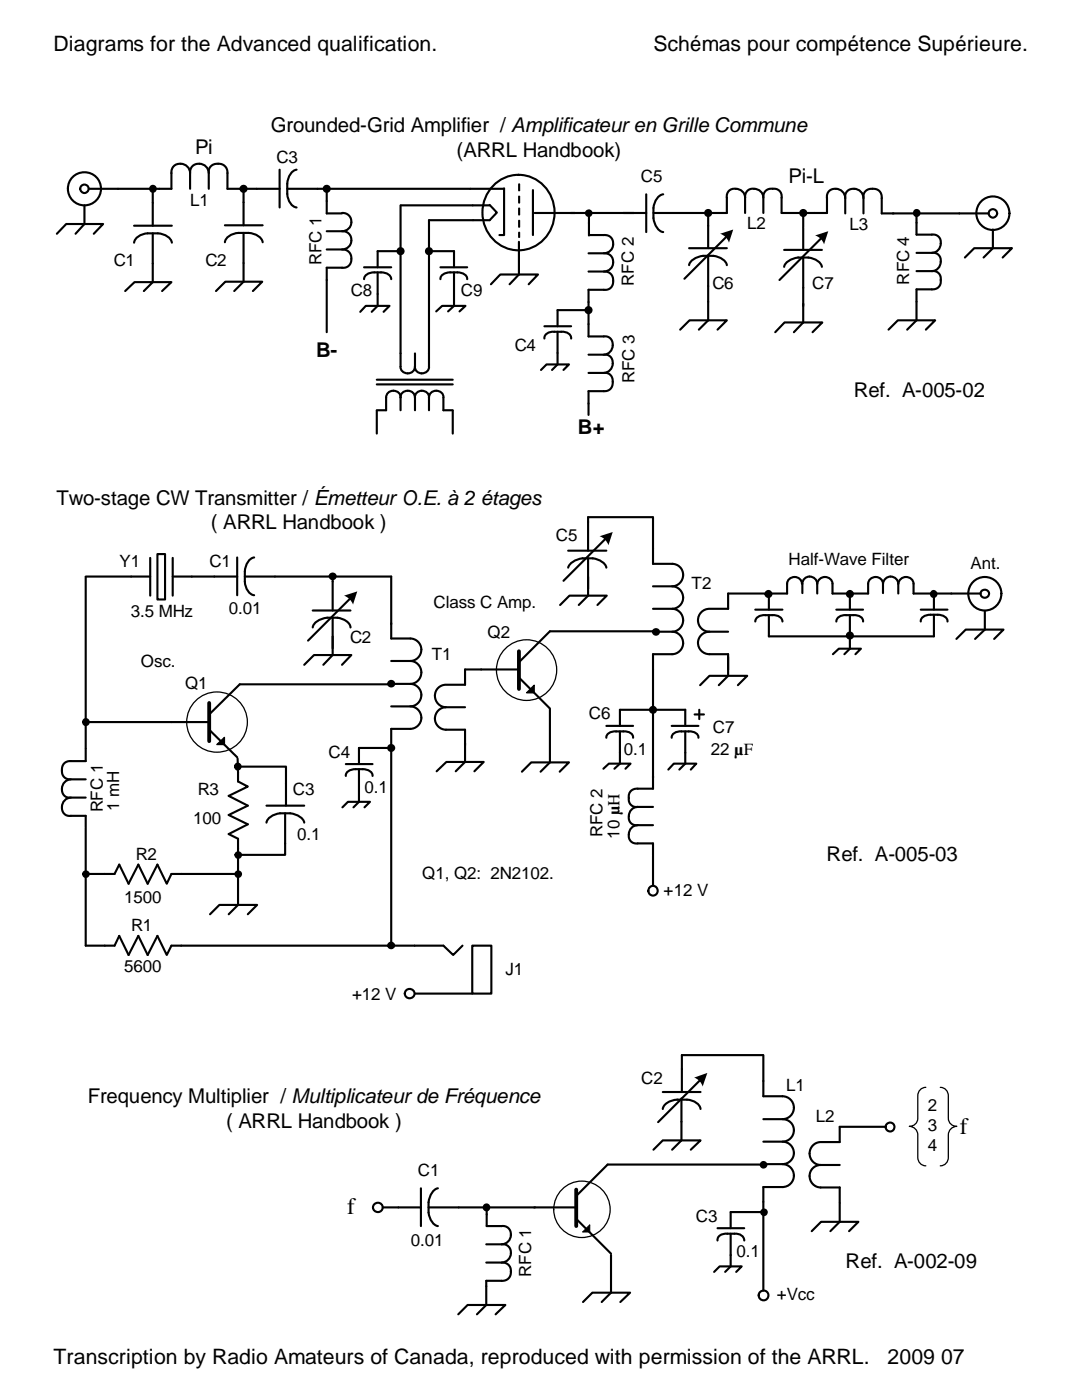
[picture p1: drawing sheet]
<svg xmlns="http://www.w3.org/2000/svg" width="216mm" height="279mm" viewBox="0 0 216 279" stroke-linecap="round" stroke-linejoin="round" font-family="sans-serif">
<path d="M80 41h14.3" fill="none" stroke="#000" stroke-width=".42"/>
<circle cx="16.9" cy="37.7" r="3.3" fill="#fff"/>
<circle cx="16.9" cy="37.7" r="3.3" fill="none" stroke="#000" stroke-width=".42"/>
<circle cx="16.8" cy="37.7" r=".84" fill="#fff"/>
<g fill="none" stroke="#000" stroke-width=".42">
<path d="M17.7 37.7h5.8"/>
<circle cx="16.8" cy="37.7" r=".84"/>
</g>
<circle cx="198.1" cy="42.6" r="3.3" fill="#fff"/>
<circle cx="198.1" cy="42.6" r="3.3" fill="none" stroke="#000" stroke-width=".42"/>
<circle cx="198.1" cy="42.6" r=".84" fill="#fff"/>
<g fill="none" stroke="#000" stroke-width=".42">
<path d="M23.5 37.7h8.2M30.5 37.7v7.3M47.8 37.7h8M48.6 37.7v7.3M55.8 33.9v7.5M57.3 37.7h36.5M59.2 33.9a2.82 2.82 0 0 0-1.9 2.8 4.9 4.9 0 0 0 1 4.3l.9 .4M65.2 37.7v4.9h3M128.9 38.8v7.5M132.3 38.8a2.85 2.85 0 0 0-1.9 2.7 5.1 5.1 0 0 0 1.1 4.4l.8 .4M148.7 39.5a1.63 1.63 0 0 1 2.2-1.8 1.78 1.78 0 0 1 1.4 1.8v3M152.3 39.5a1.57 1.57 0 0 1 1.9-1.8 1.51 1.51 0 0 1 1.8 1.8v3h6.6"/>
<path d="M11.3 46.7l1.9-2h7.4l-1.9 2M16.8 41v3.7l-1.7 2M25 58.1l1.8-1.8h7.4l-1.9 1.8M26.8 48.4a2.7 2.7 0 0 1 2.7-1.8 5.1 5.1 0 0 1 4.3 1l.5 .8M26.8 45h7.5M30.5 46.6v9.7l-1.8 1.8M43.1 58.1l1.9-1.9h7.3l-1.8 1.9M44.9 48.3a2.69 2.69 0 0 1 2.7-1.8 5.1 5.1 0 0 1 4.4 1l.4 .8M44.9 45h7.5M48.6 46.5v9.7l-1.9 1.9M68.2 42.5a1.82 1.82 0 0 1 1.9 1.8 1.82 1.82 0 0 1-1.9 1.8h-3M68.2 46.1a1.82 1.82 0 0 1 1.9 1.9 1.82 1.82 0 0 1-1.9 1.8h-3"/>
<path d="M68.2 49.8a1.85 1.85 0 0 1 1.9 1.6 1.85 1.85 0 0 1-1.3 2h-3.6v12.9M72.6 55.7a1.75 1.75 0 0 1 2.1-1.3 3.7 3.7 0 0 1 3.1 .6l.3 .7M72.6 53.3h5.5M75.4 54.4v6.6l-1.2 1.2M79.9 50.1h-4.5v3.2M79.9 41v29.5M85.6 50.1h5v3.2M87.9 55.7a1.66 1.66 0 0 1 1.9-1.3 3.7 3.7 0 0 1 3.2 .6l.2 .7M87.9 53.3h5.3M90.6 54.4v6.6l-1.2 1.1M94.4 43.9h-8.8v26.6M98 56.7l1.8-1.9h7.6l-1.9 1.9"/>
<path d="M103.5 50.9v3.9l-1.8 1.9M113.9 42.5h15M117.5 42.5v2M130.4 42.5h14.6v-3a1.6 1.6 0 0 1 2.3-1.8 1.78 1.78 0 0 1 1.4 1.8v3M137.5 52.9a3 3 0 0 1 2.8-1.8 5 5 0 0 1 4.3 1l.4 .8M137.5 49.5h7.5M141.3 42.5v7M141.3 51.1v6M145 47.2l-8.4 8.4M156.5 53.3a3 3 0 0 1 2.8-1.9 5 5 0 0 1 4.3 1l.4 .9M156.5 49.9h7.5M160.3 42.5v2.7"/>
<path d="M160.3 45.4v4.5M160.3 51.4v6M164 47.4l-8.5 8.5M191.4 42.6h5.9M192.5 51.4l1.9-1.9h7.5l-1.8 1.9M198.1 45.8v3.7l-1.8 1.9M71.9 62.2l1.1-1.2h4.7l-1.2 1.2M87 62.1l1.2-1.1h4.7l-1.2 1.1M107.9 73.8l1.2-1.1h4.4l-1.1 1.1M108.6 67.6a1.56 1.56 0 0 1 2-1.4 3.6 3.6 0 0 1 3.1 .6l.3 .8M108.6 65.1h5.4M111.3 66.2v6.5l-1.1 1.1"/>
<path d="M117.4 60.3v6.8M117.4 61.9h-6.1v3.2M135.7 65.8l1.9-1.9h7.4l-1.8 1.9M141.3 60.2v3.7l-1.9 1.9M154.7 66.3l1.8-1.9h7.6l-2 1.9M160.3 60.6v3.8l-1.9 1.9M177.3 65.8l1.9-1.9h7.4l-1.9 1.9M182.9 60.2v3.7l-1.9 1.9M75.2 82v4.5M90.3 82v4.5M117.4 80.5v2.3M152.3 215.7v3.1h3.8a2.29 2.29 0 0 1 2.3 2.3 2.29 2.29 0 0 1-2.3 2.3h-3.8"/>
<path d="M84 237.2v7.5M87.4 237.2a3 3 0 0 0-1.9 2.7 5 5 0 0 0 1.1 4.4l.8 .4M130.4 229.5l1.8-1.9h7.6l-2 1.9M136 223.9v3.7l-1.9 1.9M156.1 223.4a2.24 2.24 0 0 1 2.3 2.2 2.24 2.24 0 0 1-2.3 2.2h-3.8M156.1 227.8a2.24 2.24 0 0 1 2.3 2.3 2.24 2.24 0 0 1-2.3 2.2h-3.8M156.1 232.3a2.29 2.29 0 0 1 2.3 2.3 2.29 2.29 0 0 1-2.3 2.3h-3.8v3M167.6 232.5h-3.9a2.24 2.24 0 0 0-2.2 2.2 2.24 2.24 0 0 0 2.2 2.3h3.9v3M167.6 224.9v3h-3.9a2.29 2.29 0 0 0-2.2 2.3 2.29 2.29 0 0 0 2.2 2.3M79.5 241h4.5M85.5 241h6M97 256.7v3.7l-1.8 1.9"/>
<path d="M116.3 259.8l1.9-1.8h7.5l-1.9 1.8M121.9 254.3v3.7l-1.8 1.8M142.5 253.8l1.1-1.1h4.4l-1.1 1.1M143.2 247.6a1.52 1.52 0 0 1 1.9-1.4 4.2 4.2 0 0 1 2.8 .3l.5 .7 .1 .4M143.2 245.1h5.3M145.8 241.9v3.2M145.8 246.2v6.5l-1.1 1.1M162 245.7l1.8-1.9h7.5l-1.9 1.9M167.6 240.1v3.7l-1.9 1.9M91.4 262.3l1.9-1.9h7.5l-1.9 1.9"/>
<circle cx="30.5" cy="37.7" r=".57"/>
<circle cx="48.6" cy="37.7" r=".6"/>
<circle cx="65.2" cy="37.7" r=".6"/>
<circle cx="79.9" cy="50.1" r=".6"/>
<circle cx="85.6" cy="50.1" r=".6"/>
<circle cx="117.5" cy="42.5" r=".55"/>
<circle cx="141.3" cy="42.5" r=".6"/>
<circle cx="160.3" cy="42.5" r=".6"/>
<circle cx="182.9" cy="42.5" r=".57"/>
<circle cx="198.1" cy="42.6" r=".84"/>
<circle cx="117.4" cy="61.9" r=".6"/>
<circle cx="152.4" cy="232.5" r=".55"/>
<circle cx="97.1" cy="241" r=".58"/>
<circle cx="152.4" cy="241.9" r=".55"/>
</g>
<g fill="#000">
<path d="M143.7 46.7l2.6-.9-.8 2.6a2.67 2.67 0 0 0-1.8-1.7z" fill-rule="evenodd"/>
<path d="M162.6 47l2.7-.9-.9 2.7a2.67 2.67 0 0 0-1.8-1.8z" fill-rule="evenodd"/>
<circle cx="30.5" cy="37.7" r=".57"/>
<circle cx="48.6" cy="37.7" r=".6"/>
<circle cx="65.2" cy="37.7" r=".6"/>
<circle cx="79.9" cy="50.1" r=".6"/>
<circle cx="85.6" cy="50.1" r=".6"/>
<circle cx="117.5" cy="42.5" r=".55"/>
<circle cx="141.3" cy="42.5" r=".6"/>
<circle cx="160.3" cy="42.5" r=".6"/>
<circle cx="182.9" cy="42.5" r=".57"/>
<circle cx="117.4" cy="61.9" r=".6"/>
<circle cx="152.4" cy="232.5" r=".55"/>
<circle cx="97.1" cy="241" r=".58"/>
<circle cx="152.4" cy="241.9" r=".55"/>
</g>
<circle cx="75.4" cy="241" r=".96" fill="#fff"/>
<circle cx="75.4" cy="241" r=".96" fill="none" stroke="#000" stroke-width=".42"/>
<circle cx="152.4" cy="258.5" r=".98" fill="#fff"/>
<circle cx="152.4" cy="258.5" r=".98" fill="none" stroke="#000" stroke-width=".42"/>
<circle cx="177.6" cy="224.9" r=".9" fill="#fff"/>
<g fill="none" stroke="#000" stroke-width=".42">
<path d="M152.2 210.6h-16.1v2.8M121.2 232.4l-6.2 6.3M152.3 239.9v17.7M167.6 224.9h9.1M76.4 241h3.1M91.5 241h23.5M115 243.3l6.9 6.9M121.9 250.4v3.9M145.8 241.9h6.7"/>
<circle cx="177.6" cy="224.9" r=".9"/>
</g>
<path d="M116.2 245.9l1.5-1.5v1.5z" fill="#000"/>
<path d="M116.2 245.9l1.5-1.5v1.5z" fill="none" stroke="#000" stroke-width=".2"/>
<circle cx="116.1" cy="241.3" r="5.6" fill="none" stroke="#000" stroke-width=".25"/>
<path d="M115 237.4v7.3" fill="none" stroke="#000" stroke-width=".76"/>
<path d="M94.2 188.7h3.8v9.6h-3.8z" fill="#fff"/>
<g fill="none" stroke="#000" stroke-width=".42">
<path d="M117.3 115.2v3.7l-1.8 1.8M117.3 103.2h13M130.3 103.3v9.2h3.8a2.24 2.24 0 0 1 2.2 2.3 2.24 2.24 0 0 1-2.2 2.2h-3.8M134.1 117a2.24 2.24 0 0 1 2.2 2.3 2.24 2.24 0 0 1-2.2 2.2h-3.8M145.3 118.5v3h-3.7a2.29 2.29 0 0 0-2.3 2.3 2.29 2.29 0 0 0 2.3 2.3M111.8 120.7l1.8-1.8h7.5l-1.9 1.8M134.1 121.5a2.29 2.29 0 0 1 2.2 2.3 2.29 2.29 0 0 1-2.2 2.3h-3.8M134.1 126.1a2.24 2.24 0 0 1 2.2 2.2 2.24 2.24 0 0 1-2.2 2.3h-3.8v3M139.7 136.7l1.9-1.8h7.5l-1.9 1.8M145.3 126.1h-3.7a2.24 2.24 0 0 0-2.3 2.2 2.24 2.24 0 0 0 2.3 2.3h3.7v4.3l-1.9 1.8M82.7 188.7h5.8l1.9 1.9 1.9-1.9M82.7 198.3h11.5"/>
<path d="M94.2 188.7h3.8v9.6h-3.8z"/>
<circle cx="130.9" cy="126.1" r=".57"/>
<circle cx="78" cy="188.7" r=".58"/>
</g>
<g fill="#000">
<circle cx="130.9" cy="126.1" r=".57"/>
<circle cx="78" cy="188.7" r=".58"/>
</g>
<circle cx="196.5" cy="118.5" r="3.3" fill="#fff"/>
<circle cx="196.5" cy="118.5" r="3.3" fill="none" stroke="#000" stroke-width=".42"/>
<circle cx="196.5" cy="118.5" r=".84" fill="#fff"/>
<g fill="none" stroke="#000" stroke-width=".42">
<path d="M113.4 113.3a3.3 3.3 0 0 1 2.8-1.9 4.4 4.4 0 0 1 4.7 1.5l.1 .4M113.4 109.9h7.6M117.3 103.2v6.7M117.3 111.4v6M120.9 107.4l-8.5 8.5M189.8 118.5h5.9M130.3 133.6v23.8h-3a1.57 1.57 0 0 0-1.8 1.9 1.51 1.51 0 0 0 1.8 1.7M190.8 127.5l1.9-1.9h7.5l-1.8 1.9M196.5 121.9v3.7l-1.9 1.9M133.3 153.6l1.2-1.2h4.4l-1.1 1.2M134 147.2a1.56 1.56 0 0 1 2-1.2 3.8 3.8 0 0 1 3.1 .6l.3 .6M134 144.9h5.4"/>
<path d="M136.7 141.7v3.2M136.7 146v6.4l-1.1 1.2M138.6 142.6h1.9M139.5 141.7v1.8M130.3 164.7h-3a1.93 1.93 0 0 0-1.8 1.4 1.93 1.93 0 0 0 .8 2.1l.4 .1h3.6v2.5M130.3 161h-3a1.93 1.93 0 0 0-1.8 1.4 1.93 1.93 0 0 0 .8 2.1l1 .2"/>
<circle cx="196.5" cy="118.5" r=".84"/>
</g>
<path d="M119.6 107l2.7-.8-.9 2.6a2.9 2.9 0 0 0-1.8-1.8z" fill-rule="evenodd" fill="#000"/>
<circle cx="81.7" cy="198.3" r=".95" fill="#fff"/>
<g fill="none" stroke="#000" stroke-width=".42">
<path d="M17.1 115.2v34.2M42.8 115.1h4.5M47.3 111.3v7.5M48.9 115.1h6M50.7 111.3a2.81 2.81 0 0 0-1.8 2.7 4.9 4.9 0 0 0 .9 4.4l.9 .4M66.4 115v6.8M69.9 119.4l-8.4 8.5M78.1 115.1v12.3h3.8a2.24 2.24 0 0 1 2.2 2.3 2.24 2.24 0 0 1-2.2 2.2h-3.8M47.8 136.6h30M60.7 132.7l2-2h7.4l-1.9 2M62.4 125.2a3 3 0 0 1 2.9-1.9 4.8 4.8 0 0 1 4.3 1l.3 .9M62.4 121.8h7.5"/>
<path d="M66.4 123.3v7.4l-1.9 2M81.9 131.9a2.29 2.29 0 0 1 2.2 2.3 2.29 2.29 0 0 1-2.2 2.3h-3.8M81.9 136.5a2.24 2.24 0 0 1 2.2 2.2 2.24 2.24 0 0 1-2.2 2.3h-3.8M109.7 126h20.8M17.1 144.1h17.1M47.4 151.4l.1 4.6 1.9 1-3.8 1.8 3.8 2-3.8 1.8 3.8 1.9-3.8 2 1.9 .9v1.9M47.5 153h9.6v7.8M81.9 141a2.24 2.24 0 0 1 2.2 2.2 2.24 2.24 0 0 1-2.2 2.3h-3.8v3M87.1 153.9l2-1.8h7.4l-1.8 1.8M92.8 148.3v3.8l-1.9 1.8M17.1 165.2v23.5h5.8l.9-1.9 1.9 3.8 1.9-3.8 1.9 3.8 1.9-3.8 1.9 3.8 .9-1.9h2M17.1 174.4h5.8l.9-1.8 1.9 3.8 1.9-3.8 1.9 3.8 1.9-3.8 1.9 3.8 .9-2h2"/>
<path d="M47.5 176.8v3.8l-1.9 1.9M53.2 164.2a2.9 2.9 0 0 1 2.7-1.9 4.5 4.5 0 0 1 4.7 1.5l.1 .4M53.2 160.8h7.5M56.9 162.3v8.3h-9.4M41.9 182.5l1.9-1.9h7.5l-1.9 1.9"/>
<circle cx="66.4" cy="115" r=".57"/>
<circle cx="78.1" cy="136.5" r=".58"/>
<circle cx="17.2" cy="144.1" r=".57"/>
<circle cx="47.5" cy="153" r=".56"/>
<circle cx="17.1" cy="174.5" r=".54"/>
<circle cx="47.5" cy="170.6" r=".54"/>
<circle cx="81.7" cy="198.3" r=".95"/>
</g>
<g fill="#000">
<path d="M68.7 118.9l2.6-.9-.9 2.7a3.1 3.1 0 0 0-1.7-1.8z" fill-rule="evenodd"/>
<circle cx="66.4" cy="115" r=".57"/>
<circle cx="78.1" cy="136.5" r=".58"/>
<circle cx="17.2" cy="144.1" r=".57"/>
<circle cx="47.5" cy="153" r=".56"/>
<circle cx="17.1" cy="174.5" r=".54"/>
<circle cx="47.5" cy="170.6" r=".54"/>
</g>
<circle cx="43.3" cy="144.1" r="6" fill="#fff"/>
<g fill="none" stroke="#000" stroke-width=".25">
<path d="M43.3 148.6l1.5-1.4v1.4z"/>
<circle cx="43.3" cy="144.1" r="6"/>
</g>
<path d="M41.7 140.3v7.6" fill="none" stroke="#000" stroke-width=".76"/>
<g fill="none" stroke="#000" stroke-width=".42">
<path d="M47.8 136.6l-6.1 6M92.8 133.6v3.1h-3.8a2.24 2.24 0 0 0-2.2 2.2 2.24 2.24 0 0 0 2.2 2.2M34.2 144.1h7.5M41.7 145.6l5.6 5.5M92.8 141.1h-3.8a2.24 2.24 0 0 0-2.2 2.3 2.24 2.24 0 0 0 2.2 2.2h3.8v3.1M130.3 170.9v5.9"/>
<circle cx="47.5" cy="174.5" r=".54"/>
</g>
<g fill="#000">
<path d="M43.3 148.6l1.5-1.4v1.4z"/>
<circle cx="47.5" cy="174.5" r=".54"/>
</g>
<circle cx="105.1" cy="133.7" r="6" fill="#fff"/>
<g fill="none" stroke="#000" stroke-width=".25">
<path d="M105.1 138.3l1.5-1.6v1.6z"/>
<circle cx="105.1" cy="133.7" r="6"/>
</g>
<path d="M103.5 130v7.5" fill="none" stroke="#000" stroke-width=".76"/>
<path d="M92.8 133.6h10.7M103.5 135.2l6.2 6.2v6.9M109.7 126l-6.2 6.2M104.1 154l1.9-1.9h7.5l-1.8 1.9M109.7 148.4v3.7l-1.8 1.9M132.2 217.9h7.6M136 219.2v4.7M136.1 213.4v4.5M139.8 215.5l-8.5 8.4M152.3 210.6v5.1M132.2 221.3a2.85 2.85 0 0 1 2.9-1.8 4.8 4.8 0 0 1 4.3 .9l.4 .9" fill="none" stroke="#000" stroke-width=".42"/>
<g fill="#000">
<path d="M105.1 138.3l1.5-1.6v1.6z"/>
<path d="M138.5 215.1l2.6-1-.9 2.7a2.74 2.74 0 0 0-1.7-1.7z" fill-rule="evenodd"/>
</g>
<path d="M98.7 36.7a7.2 7.2 0 0 1 7.9-1.1 7.2 7.2 0 0 1 4.1 6.8 7.2 7.2 0 0 1-5.6 7.3 7.2 7.2 0 0 1-8.2-4.1 7.8 7.8 0 0 1 1.8-8.9z" fill-rule="evenodd" fill="#fff"/>
<g fill="none" stroke="#000" stroke-width=".42">
<path d="M93.8 37.7h6.8M98.7 36.7a7.2 7.2 0 0 1 7.9-1.1 7.2 7.2 0 0 1 4.1 6.8 7.2 7.2 0 0 1-5.6 7.3 7.2 7.2 0 0 1-8.2-4.1 7.8 7.8 0 0 1 1.8-8.9zM100.6 37.6v9.3h-.9M106.3 37.9v9M165 39.5a1.81 1.81 0 0 1 1.6-1.9 1.81 1.81 0 0 1 2 1.5l.1 3.5M165 39.5v3h-2.4M168.7 39.5a1.81 1.81 0 0 1 1.5-1.9 1.81 1.81 0 0 1 2 1.5l.1 3.5M172.3 39.5a1.57 1.57 0 0 1 1.8-1.8 1.62 1.62 0 0 1 1.8 1.8v3.1h15.5M94.3 41h3.4M97.7 40.9l1.4 1.5-1.4 1.5h-3.3M103.5 48.3v2.6M106.7 42.5h8"/>
<path d="M117.5 46.9h3a1.81 1.81 0 0 1 1.9 1.6 1.81 1.81 0 0 1-1.4 2h-3.6M117.5 44.5v2.5M120.5 50.5a1.82 1.82 0 0 1 1.8 1.9 1.82 1.82 0 0 1-1.8 1.8h-3.1M120.5 54.2a1.77 1.77 0 0 1 1.8 2.4 1.53 1.53 0 0 1-1.8 1.2h-3.1v2.5M141.3 57.1v3.1M160.3 57.4v3.6M182.9 42.5v4.3h3a1.6 1.6 0 0 1 1.7 2.3 1.78 1.78 0 0 1-1.7 1.4h-3M185.9 50.5a1.6 1.6 0 0 1 1.7 2.2 1.78 1.78 0 0 1-1.7 1.4h-3M185.9 54.1a1.51 1.51 0 0 1 1.8 1.8 1.57 1.57 0 0 1-1.8 1.8h-3v2.5M75.2 75.8h15.1M75.2 76.7h15.1M79.9 79.3a1.44 1.44 0 0 0-1.4-1.3 1.44 1.44 0 0 0-1.5 1.3v2.6h-1.8"/>
<path d="M79.9 79.3a1.44 1.44 0 0 1 1.5-1.3 1.44 1.44 0 0 1 1.4 1.3M79.9 70.5v2.7a1.44 1.44 0 0 0 1.5 1.3 1.44 1.44 0 0 0 1.4-1.3M79.9 79.3v2.6M82.8 79.3a1.4 1.4 0 0 1 1.4-1.3 1.4 1.4 0 0 1 1.4 1.3M82.8 70.5v2.7M82.8 79.3v2.6M85.6 79.3a1.44 1.44 0 0 1 1.4-1.3 1.44 1.44 0 0 1 1.5 1.3v2.6h1.8M85.6 70.5v2.7a1.4 1.4 0 0 1-1.4 1.3 1.4 1.4 0 0 1-1.4-1.3M85.6 79.3v2.6M117.4 67.1h3.1a1.7 1.7 0 0 1 1.6 .9 1.7 1.7 0 0 1-.1 1.9 1.81 1.81 0 0 1-1.5 .9h-3.1M120.5 70.8a1.7 1.7 0 0 1 1.6 .8 1.7 1.7 0 0 1-.1 1.9 1.81 1.81 0 0 1-1.5 .9h-3.1M120.5 74.4a1.54 1.54 0 0 1 1.8 1.8 1.6 1.6 0 0 1-1.8 1.9h-3.1v2.4"/>
<path d="M17.1 115.1h9.1M30 111.3v7.6M38.3 115.1h4.5M54.9 115.1h23.2M145.3 118.5h8M160 116.5a1.49 1.49 0 0 0-1.5-1.4 1.49 1.49 0 0 0-1.4 1.4v2h-3.7v3.2M163.1 116.5a1.53 1.53 0 0 1 1.5-1.3 1.53 1.53 0 0 1 1.5 1.3v2h7.1v-2a1.49 1.49 0 0 1 1.5-1.4 1.49 1.49 0 0 1 1.5 1.4M163.1 116.5a1.48 1.48 0 0 0-1.5-1.4 1.48 1.48 0 0 0-1.5 1.4v1.9M163.1 116.5v2M169.6 118.5v3.2M176.2 116.5a1.53 1.53 0 0 1 1.5-1.4 1.53 1.53 0 0 1 1.5 1.4M176.2 116.5v1.9"/>
<path d="M179.2 116.5a1.53 1.53 0 0 1 1.6-1.3 1.53 1.53 0 0 1 1.5 1.3v2h4.1v3.2M179.2 116.5v2M186.6 118.5h3.2M150.7 124a1.65 1.65 0 0 1 2-1.2 3.8 3.8 0 0 1 3.2 .6l.2 .6M150.7 121.7h5.4M166.2 130.6l1.2-1.1h4.4l-1.1 1.1M166.9 124a1.6 1.6 0 0 1 1.9-1.2 3.8 3.8 0 0 1 3.2 .6l.2 .6M166.9 121.7h5.3M169.6 122.8v4.2M169.6 127.3v2.2l-1.1 1.1M183.7 124a1.61 1.61 0 0 1 2-1.3 3.7 3.7 0 0 1 3.1 .7l.3 .6M183.7 121.7h5.4"/>
<path d="M186.4 122.7v4.3h-33v-4.2M69 154.9a1.61 1.61 0 0 1 2-1.4 3.7 3.7 0 0 1 3.1 .7l.2 .7M69 152.5h5.3M71.6 153.5v6.5l-1.1 1.1M78.1 149.3h-6.5v3.2M120.4 153.4l1.1-1h4.3l-1 1M121 147.2a1.56 1.56 0 0 1 1.9-1.2 4.5 4.5 0 0 1 2.9 .3l.5 .6v.3M121 144.9h5.3M123.7 141.7v3.2M123.7 146v6.4l-1.1 1M68.3 161.1l1.1-1.1h4.4l-1.1 1.1M121.2 232.4h31.1"/>
<path d="M97.1 242.3v2.4h3a1.81 1.81 0 0 1 1.9 1.5 1.81 1.81 0 0 1-1.4 2.1h-3.6M100.1 248.3a1.81 1.81 0 0 1 1.9 1.6 1.81 1.81 0 0 1-1.4 2l-3.6 .1M100.1 252a1.82 1.82 0 0 1 1.8 1.8 1.82 1.82 0 0 1-1.8 1.8h-3.1v1.1"/>
<circle cx="153.3" cy="118.5" r=".59"/>
<circle cx="169.6" cy="118.5" r=".59"/>
<circle cx="186.3" cy="118.5" r=".56"/>
<circle cx="169.6" cy="126.8" r=".6"/>
<circle cx="78.1" cy="149.3" r=".58"/>
<circle cx="130.3" cy="141.7" r=".59"/>
</g>
<path d="M103.4 36.6h.3l.1 .2v1.2l-.3 .2-.1-.2zM103.4 39.1l.4 .1v1.2l-.3 .2-.1-.2zM103.4 41.5l.3-.1 .1 .3v1.1l-.3 .2-.1-.2zM103.4 43.9l.4 .1v1.2l-.3 .3-.1-.3zM103.4 46.3h.3l.1 .2v.8l-.3 .2-.1-.2z" fill="#000"/>
<g fill="#000">
<circle cx="153.3" cy="118.5" r=".59"/>
<circle cx="169.6" cy="118.5" r=".59"/>
<circle cx="186.3" cy="118.5" r=".56"/>
<circle cx="169.6" cy="126.8" r=".6"/>
<circle cx="78.1" cy="149.3" r=".58"/>
<circle cx="130.3" cy="141.7" r=".59"/>
</g>
<path d="M184.7 217a1.63 1.63 0 0 0-1.6 1.7v4.5a1.63 1.63 0 0 1-1.7 1.6 1.7 1.7 0 0 1 1.7 1.7v4.5a1.63 1.63 0 0 0 1.6 1.7M187.6 217a1.63 1.63 0 0 1 1.6 1.7v4.5a1.63 1.63 0 0 0 1.7 1.6 1.7 1.7 0 0 0-1.7 1.7v4.5a1.63 1.63 0 0 1-1.6 1.7" fill="none" stroke="#000" stroke-width=".25"/>
<path d="M31.4 110.6h1.5v9h-1.5z" fill="#fff"/>
<path d="M26.2 115.1h3.8M31.4 110.6h1.5v9h-1.5zM34.5 111.3v7.6M34.5 115.1h3.8M78.1 149.3v39.4M36.2 174.4h11.3M47.5 169.3v7.5M36.2 188.7h46.5M97.1 241v1.3" fill="none" stroke="#000" stroke-width=".42"/>
<circle cx="130.3" cy="177.8" r=".95" fill="#fff"/>
<g fill="none" stroke="#000" stroke-width=".42">
<path d="M31.7 37.7h2.5v-3.2a1.86 1.86 0 0 1 1.6-1.8 1.86 1.86 0 0 1 2.1 1.4v3.6M37.9 34.5a1.86 1.86 0 0 1 1.6-1.8 1.86 1.86 0 0 1 2.1 1.4l.1 3.6M41.7 34.5a1.74 1.74 0 0 1 2.3-1.8 1.68 1.68 0 0 1 1.4 1.8v3.2h2.4M17.1 159.2h-3a1.87 1.87 0 0 0-1.7 1.6 1.87 1.87 0 0 0 1.2 2h3.5v2.2M17.1 155.5h-3a1.88 1.88 0 0 0-1.7 1.6 1.88 1.88 0 0 0 1.2 2.1h.5M17.1 149.4v2.5h-3a1.6 1.6 0 0 0-1.7 1.9 1.57 1.57 0 0 0 1.7 1.7M123.7 141.7h13"/>
<circle cx="130.3" cy="177.8" r=".95"/>
</g>
<g font-size="4.7">
<text x="191.5" y="226.3">f</text>
<text x="69.3" y="242.3">f</text>
</g>
<g font-size="4.2">
<text x="10.7" y="10.2">Diagrams for the Advanced qualification.</text>
<text x="130.4" y="10.2">Schémas pour compétence Supérieure.</text>
<text x="10.7" y="272.1">Transcription by Radio Amateurs of Canada, reproduced with permission of the ARRL.</text>
<text x="177.1" y="272.1">2009 07</text>
</g>
<g font-size="4.1">
<text x="54" y="26.4">Grounded-Grid Amplifier / Amplificateuren Grille Commune</text>
<text x="38.9" y="30.6">Pi</text>
<text x="91.1" y="31.2">(ARRL Handbook)</text>
<text x="157.3" y="36.6">Pi-L</text>
<text x="63.1" y="71.2">B-</text>
<text x="170.3" y="79.2">Ref. A-005-02</text>
<text x="115.3" y="86.7">B+</text>
<text x="11.3" y="100.8">Two-stage CW Transmitter / Émetteur O.E. à 2 étages</text>
<text x="42.1" y="105.6">( ARRL Handbook )</text>
<text x="164.9" y="171.9">Ref. A-005-03</text>
<text x="17.5" y="220.2">Frequency Multiplier / Multiplicateurde Fréquence</text>
<text x="45.1" y="225">( ARRL Handbook )</text>
<text x="168.7" y="253.1">Ref. A-002-09</text>
</g>
<g font-size="3.4">
<text x="55.2" y="32.5">C3</text>
<text x="37.9" y="41.1">L1</text>
<text x="127.8" y="36.3">C5</text>
<text x="149.1" y="45.7">L2</text>
<text x="169.5" y="45.9">L3</text>
<text x="22.7" y="53">C1</text>
<text x="41" y="53">C2</text>
<text x="64.2" y="52.9" transform="rotate(-90 64.2 52.9)">RFC 1</text>
<text x="70" y="59">C8</text>
<text x="91.9" y="59">C9</text>
<text x="126.5" y="57.1" transform="rotate(-90 126.5 57.1)">RFC 2</text>
<text x="142.2" y="57.7">C6</text>
<text x="162.1" y="57.7">C7</text>
<text x="181.4" y="56.8" transform="rotate(-90 181.4 56.8)">RFC 4</text>
<text x="102.7" y="70">C4</text>
<text x="126.6" y="76.5" transform="rotate(-90 126.6 76.5)">RFC 3</text>
<text x="110.9" y="107.9">C5</text>
<text x="23.9" y="113.1">Y1</text>
<text x="41.8" y="113.1">C1</text>
<text x="157.3" y="112.7">Half-Wave Filter</text>
<text x="193.6" y="113.6">Ant.</text>
<text x="138" y="117.5">T2</text>
<text x="26.1" y="123.2">3.5 MHz</text>
<text x="45.6" y="122.6">0.01</text>
<text x="86.5" y="121.2">Class C Amp.</text>
<text x="69.8" y="128.3">C2</text>
<text x="86.2" y="131.7">T1</text>
<text x="97.3" y="127.4">Q2</text>
<text x="28.1" y="133.1">Osc.</text>
<text x="36.9" y="137.4">Q1</text>
<text x="117.5" y="143.5">C6</text>
<text x="142.2" y="146.3">C7</text>
<text x="65.5" y="151.2">C4</text>
<text x="124.5" y="150.7">0.1</text>
<text x="141.8" y="150.6">22 µF</text>
<text x="23.8" y="161.8" transform="rotate(-90 23.8 161.8)">1 mH</text>
<text x="39.5" y="158.8">R3</text>
<text x="58.4" y="158.8">C3</text>
<text x="72.7" y="158.3">0.1</text>
<text x="20.5" y="162.1" transform="rotate(-90 20.5 162.1)">RFC 1</text>
<text x="38.5" y="164.5">100</text>
<text x="59.3" y="167.6">0.1</text>
<text x="120.2" y="167.1" transform="rotate(-90 120.2 167.1)">RFC 2</text>
<text x="123.6" y="167.4" transform="rotate(-90 123.6 167.4)">10 µH</text>
<text x="27.1" y="171.6">R2</text>
<text x="84.2" y="175.4">Q1, Q2: 2N2102.</text>
<text x="132.4" y="178.9">+12 V</text>
<text x="24.8" y="180.2">1500</text>
<text x="26.2" y="185.8">R1</text>
<text x="24.8" y="194">5600</text>
<text x="100.8" y="194.6">J1</text>
<text x="70.3" y="199.5">+12 V</text>
<text x="127.9" y="216.2">C2</text>
<text x="156.9" y="217.7">L1</text>
<text x="185.2" y="221.7">2</text>
<text x="162.8" y="223.9">L2</text>
<text x="185.2" y="225.8">3</text>
<text x="185.2" y="229.8">4</text>
<text x="83.4" y="234.8">C1</text>
<text x="138.9" y="243.8">C3</text>
<text x="82" y="248.6">0.01</text>
<text x="147" y="251">0.1</text>
<text x="106" y="254.8" transform="rotate(-90 106 254.8)">RFC 1</text>
<text x="155" y="259.5">+Vcc</text>
</g>
</svg>
